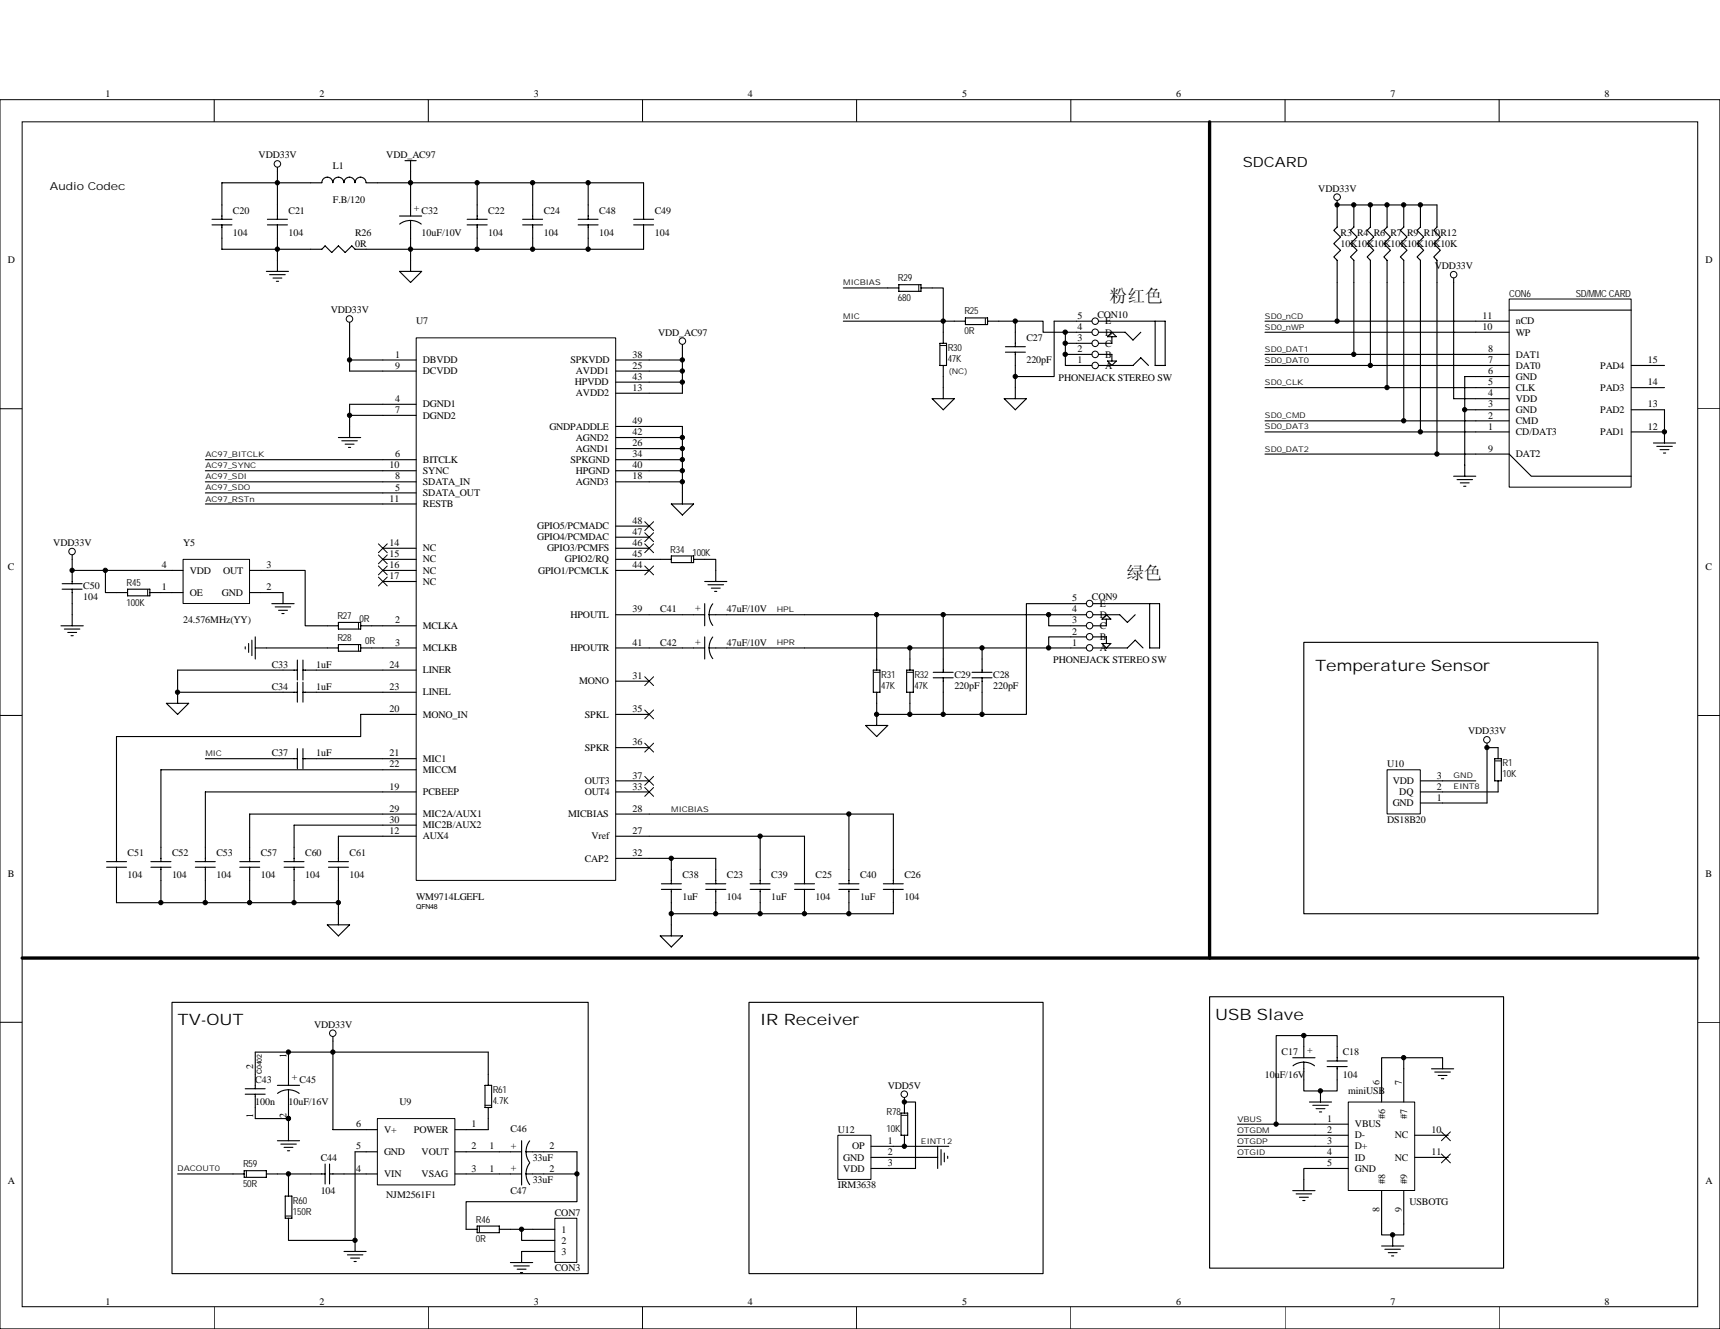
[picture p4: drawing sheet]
<svg xmlns="http://www.w3.org/2000/svg" width="279mm" height="216mm" viewBox="0 0 279 216" stroke-linecap="round" stroke-linejoin="round" font-family="sans-serif">
<g fill="none" stroke="#000" stroke-width=".16">
<path d="M0 16.2h279.4v199.7h-279.4zM3.6 19.8h272.2v192.5h-272.2zM34.8 16.2v3.6M69.6 16.2v3.6M104.4 16.2v3.6M139.1 16.2v3.6M173.9 16.2v3.6M208.7 16.2v3.6M243.5 16.2v3.6M0 66.4h3.6M275.8 66.4h3.6M0 116.2h3.6"/>
<path d="M275.8 116.2h3.6M0 166.1h3.6M275.8 166.1h3.6M34.8 212.3v3.6M69.6 212.3v3.6M104.4 212.3v3.6M139.1 212.3v3.6M173.9 212.3v3.6M208.7 212.3v3.6M243.5 212.3v3.6"/>
</g>
<g fill="none" stroke="#000" stroke-width=".18">
<path d="M36 38.7v1.8h14.5M45.1 27.9v5.4M45.1 38.7v3.6M50.5 29.7h-14.5v3.6M61.3 29.7h43.2v5.9M64.9 35.1h3.6M66.7 35.8l1.1 .2 .6 .4M66.7 35.8l-1.1 .2-.7 .4M66.7 27.9v7.2M66.7 35.8v6.5M77.5 29.7v3.6M77.5 38.7v1.8"/>
<path d="M86.5 29.7v3.6M86.5 38.7v1.8M95.5 29.7v3.6M95.5 38.7v1.8M102.9 35.6h3.3M102.9 36.5h3.3M104.5 36.5v4h-45M56.8 58.5h5.4M56.8 53.1v7.2h5.4M105.5 58.5h5.3v5.4h-5.3M137 52.2h18M153.2 52.2v1.8"/>
<path d="M163.3 56.3h3.3M163.3 57.2h3.3M164.9 54v2.3M164.9 57.2v2.2M33.4 78.3h28.8M33.4 76.5h28.8M33.4 74.7h28.8M56.8 67.5h5.4M62.2 65.7h-5.4v3.6M105.5 78.3h5.3M105.5 69.3h5.3v10.8M105.5 76.5h5.3"/>
<path d="M105.5 74.7h5.3M105.5 60.3h5.3M105.5 71.1h5.3M105.5 72.9h5.3M105.5 62.1h5.3M153.2 61.2v1.8M33.4 81.9h28.8M33.4 80.1h28.8M42.4 96.3h3.6M105.5 90.9h1.8M105.5 99.9h5.3M118.1 99.9h12.6"/>
<path d="M51.4 108.9h10.8M51.4 112.5h10.8M60.4 101.7h1.8M105.5 105.3h5.3M118.1 105.3h12.6M151.6 110.1h3.2M151.6 109.2h3.2M153.2 107.1v2.1M153.2 110.1v2.4M157.9 110.1h3.2M157.9 109.2h3.2M159.5 107.1v2.1"/>
<path d="M159.5 110.1v2.4M33.4 123.3h12.6M51.4 123.3h10.8M62.2 135.8h-7.2v1.8M62.2 125.1h-36.1v12.5M62.2 128.7h-28.8v8.9M62.2 132.2h-21.6v5.4M62.2 134h-14.4v3.6M105.5 139.4h10.8v1.8M105.5 132.2h39.6v9M105.5 135.8h25.2v5.4M109.1 139.4v1.8"/>
<path d="M123.5 135.8v5.4M137.9 132.2v9M18.9 143v3.6h36.1M26.1 143v3.6M33.4 143v3.6M40.6 143v3.6M47.8 143v3.6M55 143v5.4M109.1 146.6v3.6M116.3 146.6v1.8M123.5 146.6v1.8M130.7 146.6v1.8"/>
<path d="M137.9 146.6v1.8M145.1 146.6v1.8h-36"/>
</g>
<g fill="#000" stroke="#000" stroke-width=".16">
<circle cx="45.1" cy="29.7" r=".35"/>
<circle cx="66.7" cy="29.7" r=".35"/>
<circle cx="77.5" cy="29.7" r=".35"/>
<circle cx="86.5" cy="29.7" r=".35"/>
<circle cx="95.5" cy="29.7" r=".35"/>
<circle cx="45.1" cy="40.5" r=".35"/>
<circle cx="56.8" cy="58.5" r=".35"/>
<circle cx="66.7" cy="40.5" r=".35"/>
<circle cx="77.5" cy="40.5" r=".35"/>
<circle cx="86.5" cy="40.5" r=".35"/>
<circle cx="95.5" cy="40.5" r=".35"/>
<circle cx="110.8" cy="58.5" r=".35"/>
<circle cx="153.2" cy="52.2" r=".35"/>
<circle cx="56.8" cy="67.5" r=".35"/>
<circle cx="110.8" cy="76.5" r=".35"/>
<circle cx="110.8" cy="60.3" r=".35"/>
<circle cx="110.8" cy="72.9" r=".35"/>
<circle cx="110.8" cy="78.3" r=".35"/>
<circle cx="110.8" cy="62.1" r=".35"/>
<circle cx="110.8" cy="71.1" r=".35"/>
<circle cx="110.8" cy="74.7" r=".35"/>
<circle cx="109" cy="139.4" r=".35"/>
<circle cx="123.5" cy="135.8" r=".35"/>
<circle cx="137.9" cy="132.2" r=".35"/>
<circle cx="26.1" cy="146.6" r=".35"/>
<circle cx="33.3" cy="146.6" r=".36"/>
<circle cx="40.5" cy="146.6" r=".35"/>
<circle cx="47.8" cy="146.6" r=".35"/>
<circle cx="55" cy="146.6" r=".35"/>
<circle cx="109" cy="148.4" r=".35"/>
<circle cx="116.3" cy="148.4" r=".35"/>
<circle cx="123.5" cy="148.4" r=".35"/>
</g>
<path d="M29.8 90.9h10.7v7.1h-10.7z" fill="#fff"/>
<path d="M29.7 90.9h10.8v7.1h-10.8z" fill="none" stroke="#000" stroke-width=".16"/>
<g fill="none" stroke="#000" stroke-width=".18">
<path d="M34.4 35.6h3.3M34.4 36.5h3.3M36 33.3v2.3M36 36.5v2.2M84.9 35.6h3.2M84.9 36.5h3.2M86.5 33.3v2.3M86.5 36.5v2.2M10.1 95.7h3.2M10.1 94.8h3.2M11.7 92.7v2.1M11.7 95.7v2.4"/>
<path d="M27.9 96.3h1.8M27.9 92.7h1.8M40.6 96.3h1.8M40.6 92.7h1.8"/>
</g>
<path d="M67.6 54.9h32.4v88.1h-32.4z" fill="#fff"/>
<g fill="none" stroke="#000" stroke-width=".16">
<path d="M67.6 54.9h32.4v88.1h-32.4zM61.5 93.7l1.4 1.5M61.5 91.9l1.4 1.5M61.5 90.1l1.4 1.5M61.5 88.3l1.4 1.5M62.9 93.7l-1.4 1.5M62.9 91.9l-1.4 1.5M62.9 90.1l-1.4 1.5M62.9 88.3l-1.4 1.5M104.7 115.3l1.5 1.5M104.7 109.9l1.5 1.5M106.2 115.3l-1.5 1.5"/>
<path d="M106.2 109.9l-1.5 1.5M104.7 127.9l1.5 1.5M104.7 126.1l1.5 1.5M104.7 120.7l1.5 1.5M106.2 127.9l-1.5 1.5M106.2 126.1l-1.5 1.5M106.2 120.7l-1.5 1.5"/>
<circle cx="45.1" cy="26.6" r=".53"/>
<circle cx="56.8" cy="51.8" r=".53"/>
<circle cx="110.8" cy="55.4" r=".53"/>
<circle cx="11.7" cy="89.6" r=".53"/>
</g>
<g fill="none" stroke="#000" stroke-width=".18">
<path d="M43.4 35.6h3.3M43.4 36.5h3.3M45.1 27.2v.7M45.1 33.3v2.3M45.1 36.5v2.2M54.1 29.7a.89 .89 0 0 0-.9-.9 .89 .89 0 0 0-.9 .9h-1.8M54.1 29.7a.89 .89 0 0 1 .9-.9 .89 .89 0 0 1 .9 .9M55.9 29.7a.89 .89 0 0 1 .9-.9 .89 .89 0 0 1 .9 .9 .9 .9 0 0 1 .9-.9 .9 .9 0 0 1 .9 .9M59.5 29.7h1.8M65.8 26.1h1.8M66.7 26.1v1.8M75.9 35.6h3.2"/>
<path d="M75.9 36.5h3.2M77.5 33.3v2.3M77.5 36.5v2.2M93.9 35.6h3.3M93.9 36.5h3.3M95.5 33.3v2.3M95.5 36.5v2.2M43.3 44.1h3.6M43.8 44.6h2.5M44.3 45.2h1.5M44.9 45.7h.4M45.1 42.3v1.8"/>
<path d="M50.5 40.5h1.8l.5-.6 1.1 1.1 1.1-1.1 1.1 1.1 1-1.1 .6 .6h1.8M56.8 52.4v.7M62.2 58.5h5.4M64.9 44.1h3.6l-1.8 1.8zM66.7 42.3v1.8M100 58.5h5.5M110.8 56v.7M55 71.1h3.6M55.5 71.6h2.5M56.1 72.2h1.4M56.6 72.7h.4M56.8 69.3v1.8"/>
<path d="M62.2 60.3h5.4M62.2 65.7h5.4M62.2 67.5h5.4M62.2 74.7h5.4M62.2 76.5h5.4M62.2 78.3h5.4M100 60.3h5.5M100 74.7h5.5M100 76.5h5.5M100 78.3h5.5M100 62.1h5.5M100 63.9h5.5"/>
<path d="M100 71.1h5.5M100 72.9h5.5M100 69.3h5.5M151.4 64.8h3.6l-1.8 1.8zM153.2 63v1.8M163.1 64.8h3.6l-1.8 1.8zM164.9 63v1.8M11.7 90.1v.8M11.7 99.9v1.8M44.2 98.1h3.6M44.7 98.6h2.5M45.3 99.1h1.4"/>
<path d="M45.8 99.7h.3M46 96.3v1.8M62.2 80.1h5.4M62.2 81.9h5.4M62.2 89.1h5.4M62.2 90.9h5.4M62.2 92.7h5.4M62.2 94.5h5.4M100 89.1h5.5M100 90.9h5.5M100 92.7h5.5M100 85.5h5.5"/>
<path d="M100 87.3h5.5M100 99.9h5.5M109.1 81.9h3.6l-1.9 1.8zM110.8 99.9h3.7M110.8 80.1v1.8M114.5 94.5h3.6M114.5 98.1v3.6M115 95h2.5M115.2 99.8l.2 1.1 .4 .7M115.2 99.9h2.9M115.5 95.5h1.5M115.8 98.1l-.4 .6-.2 1.1"/>
<path d="M116.1 96.1h.3M116.3 92.7v1.8M9.9 101.7h3.6M10.5 102.2h2.5M11 102.7h1.4M11.5 103.3h.4M39.8 105.1v.3M40.4 104.5v1.5M40.9 104v2.5M41.5 105.3h1.8M41.5 103.5v3.6M46 108.9h2.3"/>
<path d="M46 112.5h2.3M48.3 107.2v3.3M48.3 110.8v3.3M49.2 108.9h2.2M49.2 112.5h2.2M49.2 107.2v3.3M49.2 110.8v3.3M62.2 101.7h5.4M62.2 105.3h5.4M62.2 108.9h5.4M62.2 112.5h5.4M62.2 116.1h5.4"/>
<path d="M100 105.3h5.5M100 116.1h5.5M100 110.7h5.5M110.8 105.3h3.7M114.5 103.5v3.6M115.2 105.3h2.9M115.8 103.5a2.9 2.9 0 0 0 0 3.5M17.3 140h3.3M18.9 137.6v2.4M24.5 140h3.3M26.1 137.6v2.4M31.7 140h3.3"/>
<path d="M33.4 137.6v2.4M38.9 140h3.3M40.6 137.6v2.4M46 123.3h2.3M46.1 140h3.3M47.8 137.6v2.4M48.3 121.6v3.3M49.2 123.3h2.2M49.2 121.6v3.3M53.4 140h3.2M55 137.6v2.4M62.2 123.3h5.4"/>
<path d="M62.2 125.1h5.4M62.2 128.7h5.4M62.2 132.2h5.4M62.2 134h5.4M62.2 135.8h5.4M100 128.7h5.5M100 132.2h5.5M100 135.8h5.5M100 121.5h5.5M100 126.9h5.5M100 139.4h5.5M17.3 140.9h3.3"/>
<path d="M18.9 140.9v2.1M24.5 140.9h3.3M26.1 140.9v2.1M31.7 140.9h3.3M33.4 140.9v2.1M38.9 140.9h3.3M40.6 140.9v2.1M46.1 140.9h3.3M47.8 140.9v2.1M53.2 150.2h3.6l-1.8 1.8zM53.4 140.9h3.2M55 140.9v2.1"/>
<path d="M55 148.4v1.8M107.3 152h3.5l-1.7 1.8zM107.4 143.6h3.3M107.4 144.5h3.3M109.1 141.2v2.4M109.1 144.5v2.1M109.1 150.2v1.8M114.6 143.6h3.3M114.6 144.5h3.3M116.3 141.2v2.4M116.3 144.5v2.1M121.9 143.6h3.2"/>
<path d="M121.9 144.5h3.2M123.5 141.2v2.4M123.5 144.5v2.1M129.1 143.6h3.2M129.1 144.5h3.2M130.7 141.2v2.4M130.7 144.5v2.1M136.3 143.6h3.2M136.3 144.5h3.2M137.9 141.2v2.4M137.9 144.5v2.1M143.5 143.6h3.2"/>
<path d="M143.5 144.5h3.2M145.1 141.2v2.4M145.1 144.5v2.1M39.8 176.9h3.3M39.8 177.8h3.3M41.5 177.8v3.9h5.4M45.1 176.3h3.6M45.1 177.6a2.9 2.9 0 0 1 3.5 0M46.9 170.9v5.4M46.9 177v6.5M54.1 169.1v14.4h5.4M79.3 174.5v-3.6h-37.8v6"/>
<path d="M45.1 190.7h7.7M46.9 190.7v1.8M52.8 189.1v3.2M53.5 190.7h6M53.5 189.1v3.2M57.7 187.1h1.8M75.7 190.7h5.4M75.7 187.1h9M79.3 181.7v1.8h-3.6M84.7 185.3v3.6M85.4 187.1h8.3v3.6h-5.4M86 185.3a2.9 2.9 0 0 0 0 3.5"/>
</g>
<g fill="#000" stroke="#000" stroke-width=".16">
<circle cx="46.9" cy="170.9" r=".35"/>
<circle cx="54.1" cy="170.9" r=".35"/>
<circle cx="46.9" cy="181.7" r=".35"/>
<circle cx="46.9" cy="190.7" r=".35"/>
<circle cx="93.7" cy="190.7" r=".35"/>
</g>
<path d="M61.3 181.7h12.6v10.8h-12.6z" fill="#fff"/>
<g fill="none" stroke="#000" stroke-width=".16">
<path d="M61.3 181.7h12.6v10.8h-12.6z"/>
<circle cx="54.1" cy="167.8" r=".53"/>
</g>
<g fill="none" stroke="#000" stroke-width=".18">
<path d="M54.1 168.4v.7M45.1 185.3h3.6M45.6 185.9h2.5M46.1 186.4h1.5M46.7 186.9h.4M46.9 183.5v1.8M59.5 183.5h1.8M59.5 187.1h1.8M59.5 190.7h1.8M73.9 183.5h1.8M73.9 187.1h1.8M73.9 190.7h1.8"/>
<path d="M81.1 190.7h3.6M84.7 188.9v3.6M85.4 190.7l.3 1.1 .3 .6M85.4 190.7h2.9M86 188.9l-.3 .7-.3 1.1M55.9 203.3h3.6M56.4 203.9h2.5M57 204.4h1.4M57.5 204.9h.4M57.7 201.5v1.8"/>
</g>
<path d="M3.6 155.6h272.2" fill="none" stroke="#000" stroke-width=".54"/>
<path d="M90.1 197.9h3.6v7.2h-3.6z" fill="#fff"/>
<g fill="none" stroke="#000" stroke-width=".16">
<path d="M104.7 91.9l1.5 1.5M104.7 88.3l1.5 1.5M104.7 86.6l1.5 1.4M104.7 84.8l1.5 1.4M106.2 91.9l-1.5 1.5M106.2 88.3l-1.5 1.5M106.2 86.6l-1.5 1.4M106.2 84.8l-1.5 1.4M90.1 197.9h3.6v7.2h-3.6z"/>
<circle cx="177" cy="98" r=".53"/>
<circle cx="177" cy="99.8" r=".53"/>
<circle cx="177" cy="103.4" r=".53"/>
<circle cx="177" cy="101.6" r=".53"/>
<circle cx="177" cy="105.2" r=".53"/>
</g>
<g fill="none" stroke="#000" stroke-width=".18">
<path d="M110.8 56.7v1.8M11.7 90.9v1.8h5.4M11.7 98.1v1.8M20.7 95.7h3.6v1.1h-3.6zM24.3 96.3h3.6M27.9 92.7h-10.8v3.6h3.6M42.4 92.7h7.2v9h5.4M107.3 90.9h1.8M109.1 90.3h3.6v1.1h-3.6zM112.7 90.9h3.6v1.8M130.7 99.9h39.6M142.4 99.9v9"/>
<path d="M153.2 99.9v7.2M176.5 99.9h-6.2v1.8h6.2M176.5 98.1h-9.8v18h-7.2M177.5 98.1h10.9v7.2h-1.6v-7.2M177.5 99.9h4.4l1.2 1.2 1.3-1.2M179.7 99.9l.7 .7h-1.4zM27 114.3h3.6l-1.7 1.8zM28.9 108.9h17.1M43.3 105.3h11.7M46 112.5h-17.1v1.8M55 101.1h3.6v1.1h-3.6zM55 104.7h3.6v1.1h-3.6z"/>
<path d="M58.6 101.7h1.8M58.6 105.3h3.6M62.2 116.1h-3.6v3.6h-39.7v17.9M130.7 105.3h39.6M140.6 117.9h3.6l-1.8 1.8zM141.9 108.9h1v3.6h-1zM142.4 112.5v3.6h17.1M142.4 116.1v1.8M147.3 108.9h1.1v3.6h-1.1zM147.8 105.3v3.6M147.8 112.5v3.6M153.2 112.5v3.6"/>
<path d="M159.5 105.3v1.8M159.5 112.5v3.6M176.5 103.5h-6.2v1.8h6.2M177.5 105.3h5.6l1.3-1.3 1.3 1.3M177.5 103.5h2.2v1M179 104.5h1.4l-.7 .8zM179.7 100.6v1.1h-2.2M86.5 199.7h3.6M82.9 205.1h3.6M83.5 205.7h2.5M84 206.2h1.4M84.5 206.7h.4"/>
<path d="M86.5 201.5h3.6M90.1 203.3h-5.4v1.8"/>
</g>
<path d="M24 96.8v-1.1M112.3 91.4v-1.1M58.2 102.2v-1.1M58.2 105.8v-1.1M142.9 109.2h-1M148.4 109.2h-1.1" fill="none" stroke="#000" stroke-width=".16" stroke-dasharray="1 1 1 1 1 1 1 1"/>
<g fill="#000" stroke="#000" stroke-width=".16">
<circle cx="11.7" cy="92.7" r=".35"/>
<circle cx="17.1" cy="92.7" r=".35"/>
<circle cx="142.4" cy="99.9" r=".35"/>
<circle cx="153.2" cy="99.9" r=".35"/>
<circle cx="170.3" cy="99.9" r=".35"/>
<circle cx="142.4" cy="116" r=".35"/>
<circle cx="147.8" cy="116" r=".35"/>
<circle cx="147.8" cy="105.2" r=".35"/>
<circle cx="153.2" cy="116" r=".35"/>
<circle cx="159.5" cy="116" r=".35"/>
<circle cx="159.5" cy="105.2" r=".35"/>
<circle cx="170.3" cy="105.2" r=".35"/>
<circle cx="130.7" cy="148.4" r=".35"/>
<circle cx="137.9" cy="148.4" r=".35"/>
</g>
<path d="M245.2 48.6h19.8v30.5h-19.8z" fill="#fff"/>
<g fill="none" stroke="#000" stroke-width=".16">
<path d="M245.2 48.6h19.8v30.5h-19.8z"/>
<circle cx="217.2" cy="32" r=".54"/>
<circle cx="177.9" cy="55.8" r=".53"/>
<circle cx="177.9" cy="59.4" r=".53"/>
<circle cx="177.9" cy="54" r=".53"/>
<circle cx="177.9" cy="57.6" r=".53"/>
<circle cx="177.9" cy="52.2" r=".53"/>
<circle cx="236.1" cy="44.6" r=".53"/>
</g>
<g fill="none" stroke="#000" stroke-width=".18">
<path d="M217.2 32.6v4.3l-.5 .5 1.1 1.1-1.1 1.1 1.1 1.1-1.1 1 .5 .6v9.9M217.2 33.3h16.2v3.6l-.5 .5 1.1 1.1-1.1 1.1 1.1 1.1-1.1 1 .5 .6v31.5M219.9 33.3v3.6l-.5 .5 1.1 1.1-1.1 1.1 1.1 1.1-1.1 1 .5 .6v15.3M222.6 33.3v3.6l-.5 .5 1.1 1.1-1.1 1.1 1.1 1.1-1.1 1 .5 .6v17.1M225.3 33.3v3.6l-.5 .5 1.1 1.1-1.1 1.1 1.1 1.1-1.1 1 .5 .6v20.7M228 33.3v3.6l-.5 .5 1.1 1.1-1.1 1.1 1.1 1.1-1.1 1 .5 .6v26.1M230.7 33.3v3.6l-.5 .5 1.1 1.1-1.1 1.1 1.1 1.1-1.1 1 .5 .6v27.9M137 46.8h9M146 46.2h3.6v1.1h-3.6zM149.6 46.8h3.6v5.4M152.7 55.8h1.1v3.6h-1.1zM153.2 54v1.8"/>
<path d="M153.2 59.4v1.8M155 52.2h1.8M156.8 51.6h3.6v1.1h-3.6zM160.4 52.2h9v1.8h3.7v5.4h4.3M164.9 52.2v1.8M164.9 59.4v3.6M173.1 54h4.3M173.1 57.6h4.3M173.1 55.8h4.3M177.4 52.2h-6.2v9h-6.3M178.5 52.2h10.8v7.2h-1.7v-7.2M178.5 54h4.3l1.2 1.2 1.3-1.2"/>
<path d="M178.5 57.6h2.1v1.1M178.5 59.4h5.5l1.3-1.3 1.3 1.3M179.9 54.7l.7-.7 .7 .7zM179.9 58.7h1.4l-.7 .7zM180.6 54.7v1.1h-2.1M205.5 52.2h39.7M205.5 54h39.7M205.5 57.6h39.7M205.5 59.4h39.7M236.1 45.2v19.6h9.1M245.2 50.4h19.8M265 59.4h5.4"/>
<path d="M205.5 73.8h39.7l3.6 3.6h16.2M205.5 63h39.7M205.5 68.4h39.7M205.5 70.2h39.7M236.1 77.4h3.6M236.7 77.9h2.5M237.2 78.4h1.5M237.8 79h.3M237.9 66.6h7.3M245.2 61.2h-7.3v16.2M265 63h5.4M265 66.6h5.4v5.4"/>
<path d="M265 70.2h5.4M268.6 72h3.6M269.1 72.5h2.6M269.7 73h1.4M270.2 73.6h.4M78.8 176.3h1.1v3.6h-1.1zM79.3 174.5v1.8M79.3 179.9v1.8M28.9 190.7h10.8M39.7 190.2h3.6v1.1h-3.6zM43.3 190.7h1.8M46.3 194.3h1.1v3.6h-1.1z"/>
<path d="M46.9 192.5v1.8M57.7 187.1v14.4h-10.8v-3.6M75.7 199.7h1.8M77.5 199.2h3.6v1.1h-3.6zM81.1 199.7h5.4M84.7 199.7v1.8h1.8"/>
</g>
<path d="M149.2 47.3v-1.1M153.8 56.1h-1.1M160.1 52.7v-1.1M78.8 179.6h1.1M40 190.2v1.1M46.3 197.5h1.1M77.9 199.2v1.1" fill="none" stroke="#000" stroke-width=".16" stroke-dasharray="1 1 1 1 1 1 1 1"/>
<g fill="#000" stroke="#000" stroke-width=".16">
<circle cx="217.2" cy="33.3" r=".35"/>
<circle cx="219.9" cy="33.3" r=".35"/>
<circle cx="222.6" cy="33.3" r=".35"/>
<circle cx="225.3" cy="33.3" r=".35"/>
<circle cx="228" cy="33.3" r=".35"/>
<circle cx="230.7" cy="33.3" r=".35"/>
<circle cx="164.9" cy="52.2" r=".35"/>
<circle cx="173" cy="54" r=".36"/>
<circle cx="173" cy="57.6" r=".36"/>
<circle cx="173" cy="55.8" r=".36"/>
<circle cx="217.2" cy="52.2" r=".35"/>
<circle cx="219.9" cy="57.6" r=".35"/>
<circle cx="222.6" cy="59.4" r=".35"/>
<circle cx="164.9" cy="61.2" r=".35"/>
<circle cx="225.3" cy="63" r=".35"/>
<circle cx="228" cy="68.4" r=".35"/>
<circle cx="230.7" cy="70.2" r=".35"/>
<circle cx="233.4" cy="73.8" r=".35"/>
<circle cx="237.9" cy="66.6" r=".35"/>
<circle cx="270.4" cy="70.2" r=".35"/>
</g>
<path d="M196.5 19.8v135.8" fill="none" stroke="#000" stroke-width=".54"/>
<path d="M219 179h10.8v14.4h-10.8z" fill="#fff"/>
<path d="M219 179h10.8v14.4h-10.8zM234.1 183.9l1.5 1.4M234.1 187.5l1.5 1.4M235.6 183.9l-1.5 1.4M235.6 187.5l-1.5 1.4" fill="none" stroke="#000" stroke-width=".16"/>
<g fill="none" stroke="#000" stroke-width=".18">
<path d="M196.5 161.9h47.7v44.1h-47.7zM210 171.8h3.6M211.8 172.6l1.1 .2 .6 .3M211.8 172.6l-1.1 .2-.7 .3M211.8 172.6v4.6h5.4v-3.9M211.8 168.2v3.6M212.7 179h3.6M213.3 179.6h2.5M214.5 177.2v1.8M215.6 172.4h3.2M215.6 173.3h3.2M217.2 172.4v-4.2h-9.9v14.4"/>
<path d="M228 171.8v7.2M232.5 173.6h3.6M233.1 174.2h2.5M233.6 174.7h1.5M234.1 175.2h.4M234.3 173.6v-1.8h-9.9v7.2M201 182.6h18M201 184.4h18M201 186.2h18M201 188h18M210 193.4h3.6M210.5 194h2.6"/>
<path d="M211.1 194.5h1.4M211.6 195h.4M213.8 180.1h1.4M214.3 180.6h.4M219 189.8h-7.2v3.6M224.4 193.4v7.2h3.6v-7.2M229.8 184.4h5.4M229.8 188h5.4M224.4 202.4h3.6M225 202.9h2.5M225.5 203.5h1.4M226 204h.4"/>
<path d="M226.2 200.6v1.8"/>
</g>
<path d="M225.3 125.1h5.4v7.1h-5.4z" fill="#fff"/>
<g fill="none" stroke="#000" stroke-width=".16">
<path d="M225.3 125.1h5.4v7.1h-5.4z"/>
<circle cx="241.5" cy="120.2" r=".53"/>
</g>
<path d="M211.8 104.4h47.8v44h-47.8zM230.7 126.9h9M241.6 120.7v.8M242.8 123.3h1.1v3.6h-1.1zM243.4 123.3v-1.8h-1.8v9h-10.9M243.4 126.9v1.8h-12.7M121.7 162.8h47.7v44.1h-47.7zM93.7 190.7v4.5h-18v4.5" fill="none" stroke="#000" stroke-width=".18"/>
<path d="M243.9 123.6h-1.1" fill="none" stroke="#000" stroke-width=".16" stroke-dasharray="1 1 1 1 1 1 1 1"/>
<circle cx="241.5" cy="121.4" r=".35" fill="#000" stroke="#000" stroke-width=".16"/>
<path d="M136.1 184.4h5.4v7.2h-5.4z" fill="#fff"/>
<g fill="none" stroke="#000" stroke-width=".16">
<path d="M136.1 184.4h5.4v7.2h-5.4z"/>
<circle cx="146.9" cy="177.8" r=".53"/>
</g>
<path d="M28.9 108.9v3.6M27.9 162.8h67.6v44.1h-67.6zM146.9 179h1.8v10.8h-7.2M146.9 178.3v2.5M141.5 186.2h12.6M141.5 188h10.8M146.4 180.8h1v3.6h-1zM146.9 184.4v1.8M152.3 186.2v3.6M152.9 186.8v2.5M153.4 187.3v1.4M153.9 187.8v.4" fill="none" stroke="#000" stroke-width=".18"/>
<path d="M147.4 181.2h-1" fill="none" stroke="#000" stroke-width=".16" stroke-dasharray="1 1 1 1 1 1 1 1"/>
<g fill="#000" stroke="#000" stroke-width=".16">
<circle cx="28.8" cy="112.4" r=".35"/>
<circle cx="146.9" cy="179" r=".35"/>
<circle cx="211.8" cy="168.2" r=".36"/>
<circle cx="214.5" cy="177.2" r=".35"/>
<circle cx="228" cy="171.8" r=".35"/>
<circle cx="84.7" cy="199.7" r=".35"/>
<circle cx="146.9" cy="186.2" r=".35"/>
<circle cx="207.3" cy="182.6" r=".35"/>
<circle cx="57.7" cy="201.5" r=".35"/>
<circle cx="226.2" cy="200.6" r=".35"/>
</g>
<g font-size="2.9">
<text x="180.3" y="49.1">粉红色</text>
<text x="183" y="94.1">绿色</text>
</g>
<g font-size="2.6">
<text x="213.6" y="109">Temperature Sensor</text>
<text x="28.8" y="166.5">TV-OUT</text>
<text x="123.5" y="166.5">IR Receiver</text>
<text x="197.4" y="165.7">USB Slave</text>
</g>
<text font-size="2.3" x="201.9" y="27.2">SDCARD</text>
<text font-size="1.8" x="8.1" y="30.9">Audio Codec</text>
<g font-size="1.6">
<text x="17.1" y="15.8">1</text>
<text x="51.9" y="15.8">2</text>
<text x="86.7" y="15.8">3</text>
<text x="121.5" y="15.8">4</text>
<text x="156.3" y="15.8">5</text>
<text x="191.1" y="15.8">6</text>
<text x="225.9" y="15.8">7</text>
<text x="260.6" y="15.8">8</text>
<text x="42" y="25.7">VDD33V</text>
<text x="54.1" y="27.5">L1</text>
<text x="62.7" y="25.7">VDD_AC97</text>
<text x="37.8" y="34.7">C20</text>
<text x="46.9" y="34.7">C21</text>
<text x="54.1" y="32.9">F.B/120</text>
<text x="67.2" y="34.4">+ C32</text>
<text x="79.3" y="34.7">C22</text>
<text x="88.3" y="34.7">C24</text>
<text x="97.3" y="34.7">C48</text>
<text x="106.4" y="34.7">C49</text>
<text x="214.1" y="31.1">VDD33V</text>
<text x="37.8" y="38.3">104</text>
<text x="46.9" y="38.3">104</text>
<text x="57.7" y="38.3">R26</text>
<text x="57.7" y="40.1">0R</text>
<text x="68.5" y="38.3">10uF/10V</text>
<text x="79.3" y="38.3">104</text>
<text x="88.3" y="38.3">104</text>
<text x="97.3" y="38.3">104</text>
<text x="106.4" y="38.3">104</text>
<text x="217.8" y="38.3">R3 R4 R6 R7 R9 R10R12</text>
<text x="217.8" y="40.1">10K10K10K10K10K10K10K</text>
<text x="1.3" y="42.8">D</text>
<text x="145.8" y="45.7">R29</text>
<text x="233.1" y="43.7">VDD33V</text>
<text x="277.1" y="42.8">D</text>
<text x="53.7" y="50.9">VDD33V</text>
<text x="67.6" y="52.7">U7</text>
<text x="145.8" y="48.9">680</text>
<text x="156.7" y="51.1">R25</text>
<text x="175" y="53.6">4</text>
<text x="175" y="51.8">5</text>
<text x="178.3" y="51.6">CON10</text>
<text x="179.5" y="52.7">E</text>
<text x="240.8" y="51.8">11</text>
<text x="240.8" y="53.6">10</text>
<text x="245.2" y="48.2">CON6</text>
<text x="246.2" y="52.7">nCD</text>
<text x="256" y="48.2">SD/MMC CARD</text>
<text x="64.2" y="58.1">1</text>
<text x="64.2" y="59.9">9</text>
<text x="68.7" y="59">DBVDD</text>
<text x="92.6" y="59">SPKVDD</text>
<text x="102.7" y="59.9">25</text>
<text x="102.7" y="58.1">38</text>
<text x="106.9" y="54.5">VDD_AC97</text>
<text x="153.9" y="57">R30</text>
<text x="153.9" y="58.8">47K</text>
<text x="156.7" y="54.3">0R</text>
<text x="166.7" y="55.4">C27</text>
<text x="166.7" y="59">220pF</text>
<text x="175" y="59">1</text>
<text x="175" y="57.2">2</text>
<text x="175" y="55.4">3</text>
<text x="179.5" y="59.9">A</text>
<text x="179.5" y="58.1">B</text>
<text x="179.5" y="56.3">C</text>
<text x="179.5" y="54.5">D</text>
<text x="241.7" y="57.2">8</text>
<text x="241.7" y="59">7</text>
<text x="246.2" y="54.5">WP</text>
<text x="246.2" y="58.1">DAT1</text>
<text x="246.2" y="59.9">DAT0</text>
<text x="259.9" y="59.9">PAD4</text>
<text x="267.7" y="59">15</text>
<text x="64.2" y="65.3">4</text>
<text x="68.7" y="60.8">DCVDD</text>
<text x="93.4" y="62.6">HPVDD</text>
<text x="93.6" y="60.8">AVDD1</text>
<text x="93.6" y="64.4">AVDD2</text>
<text x="102.7" y="63.5">13</text>
<text x="102.7" y="61.7">43</text>
<text x="172" y="61.9">PHONEJACK STEREO SW</text>
<text x="241.7" y="60.8">6</text>
<text x="241.7" y="62.6">5</text>
<text x="241.7" y="64.4">4</text>
<text x="246.2" y="61.7">GND</text>
<text x="246.2" y="63.5">CLK</text>
<text x="246.2" y="65.3">VDD</text>
<text x="259.9" y="63.5">PAD3</text>
<text x="267.7" y="62.6">14</text>
<text x="64.2" y="67.1">7</text>
<text x="68.7" y="66.2">DGND1</text>
<text x="68.7" y="68">DGND2</text>
<text x="89.2" y="69.8">GNDPADDLE</text>
<text x="93.6" y="71.6">AGND2</text>
<text x="102.7" y="70.7">42</text>
<text x="102.7" y="68.9">49</text>
<text x="241.7" y="66.2">3</text>
<text x="241.7" y="68">2</text>
<text x="241.7" y="69.8">1</text>
<text x="246.2" y="67.1">GND</text>
<text x="246.2" y="68.9">CMD</text>
<text x="246.2" y="70.7">CD/DAT3</text>
<text x="259.9" y="70.7">PAD1</text>
<text x="259.9" y="67.1">PAD2</text>
<text x="267.7" y="69.8">12</text>
<text x="267.7" y="66.2">13</text>
<text x="63.3" y="76.1">10</text>
<text x="64.2" y="74.3">6</text>
<text x="64.2" y="77.9">8</text>
<text x="68.7" y="75.2">BITCLK</text>
<text x="68.7" y="77">SYNC</text>
<text x="92.6" y="75.2">SPKGND</text>
<text x="93.6" y="73.4">AGND1</text>
<text x="93.6" y="77">HPGND</text>
<text x="102.7" y="72.5">26</text>
<text x="102.7" y="76.1">40</text>
<text x="102.7" y="77.9">18</text>
<text x="102.7" y="74.3">34</text>
<text x="241.7" y="73.4">9</text>
<text x="246.2" y="74.3">DAT2</text>
<text x="63.3" y="81.5">11</text>
<text x="64.2" y="79.7">5</text>
<text x="68.7" y="78.8">SDATA_IN</text>
<text x="68.7" y="80.6">SDATA_OUT</text>
<text x="68.7" y="82.4">RESTB</text>
<text x="93.6" y="78.8">AGND3</text>
<text x="8.7" y="88.7">VDD33V</text>
<text x="29.7" y="88.7">Y5</text>
<text x="63.3" y="88.7">14</text>
<text x="68.7" y="89.6">NC</text>
<text x="87.2" y="86">GPIO5/PCMADC</text>
<text x="87.2" y="87.8">GPIO4/PCMDAC</text>
<text x="88.9" y="89.6">GPIO3/PCMFS</text>
<text x="102.7" y="88.7">46</text>
<text x="102.7" y="85.1">48</text>
<text x="102.7" y="86.9">47</text>
<text x="108.9" y="89.8">R34</text>
<text x="1.3" y="92.6">C</text>
<text x="13.5" y="95.7">C50</text>
<text x="20.6" y="95.2">R45</text>
<text x="26.3" y="95.9">1</text>
<text x="26.3" y="92.3">4</text>
<text x="30.8" y="93.2">VDD</text>
<text x="36.2" y="93.2">OUT</text>
<text x="43.3" y="92.3">3</text>
<text x="43.3" y="95.9">2</text>
<text x="63.3" y="90.5">15</text>
<text x="63.3" y="92.3">16</text>
<text x="63.3" y="94.1">17</text>
<text x="68.7" y="91.4">NC</text>
<text x="68.7" y="93.2">NC</text>
<text x="68.7" y="95">NC</text>
<text x="87.4" y="93.2">GPIO1/PCMCLK</text>
<text x="91.8" y="91.4">GPIO2/RQ</text>
<text x="102.7" y="92.3">44</text>
<text x="102.7" y="90.5">45</text>
<text x="112.5" y="90.3">100K</text>
<text x="277.1" y="92.6">C</text>
<text x="13.5" y="97.5">104</text>
<text x="20.6" y="98.4">100K</text>
<text x="29.7" y="101.3">24.576MHz(YY)</text>
<text x="30.8" y="96.8">OE</text>
<text x="36" y="96.8">GND</text>
<text x="54.8" y="100.6">R27</text>
<text x="58.4" y="101.1">0R</text>
<text x="64.2" y="101.3">2</text>
<text x="92.6" y="100.4">HPOUTL</text>
<text x="102.7" y="99.5">39</text>
<text x="107.3" y="99.5">C41</text>
<text x="113.8" y="99.3" transform="rotate(-90 113.8 99.3)">+</text>
<text x="118.1" y="99.5">47uF/10V</text>
<text x="174.1" y="101.3">3</text>
<text x="174.1" y="99.5">4</text>
<text x="174.1" y="97.7">5</text>
<text x="177.4" y="97.5">CON9</text>
<text x="178.6" y="100.4">D</text>
<text x="178.6" y="98.6">E</text>
<text x="54.8" y="104.2">R28</text>
<text x="59.3" y="104.7">0R</text>
<text x="64.2" y="104.9">3</text>
<text x="68.7" y="102.2">MCLKA</text>
<text x="68.7" y="105.8">MCLKB</text>
<text x="92.6" y="105.8">HPOUTR</text>
<text x="102.7" y="104.9">41</text>
<text x="107.3" y="104.9">C42</text>
<text x="113.8" y="104.7" transform="rotate(-90 113.8 104.7)">+</text>
<text x="118.1" y="104.9">47uF/10V</text>
<text x="171.1" y="107.8">PHONEJACK STEREO SW</text>
<text x="174.1" y="104.9">1</text>
<text x="174.1" y="103.1">2</text>
<text x="178.6" y="105.8">A</text>
<text x="178.6" y="104">B</text>
<text x="178.6" y="102.2">C</text>
<text x="44.2" y="108.5">C33</text>
<text x="44.2" y="112.1">C34</text>
<text x="51.4" y="108.5">1uF</text>
<text x="51.4" y="112.1">1uF</text>
<text x="63.3" y="108.5">24</text>
<text x="63.3" y="112.1">23</text>
<text x="68.7" y="109.4">LINER</text>
<text x="68.7" y="113">LINEL</text>
<text x="94.1" y="111.2">MONO</text>
<text x="102.7" y="110.3">31</text>
<text x="143.1" y="110.1">R31</text>
<text x="143.1" y="111.9">47K</text>
<text x="148.5" y="110.1">R32</text>
<text x="148.5" y="111.9">47K</text>
<text x="155" y="110.1">C29</text>
<text x="155" y="111.9">220pF</text>
<text x="161.3" y="110.1">C28</text>
<text x="161.3" y="111.9">220pF</text>
<text x="63.3" y="115.7">20</text>
<text x="68.7" y="116.6">MONO_IN</text>
<text x="95" y="116.6">SPKL</text>
<text x="102.7" y="115.7">35</text>
<text x="238.5" y="119.3">VDD33V</text>
<text x="44.2" y="122.9">C37</text>
<text x="51.4" y="122.9">1uF</text>
<text x="63.3" y="122.9">21</text>
<text x="63.3" y="124.7">22</text>
<text x="68.7" y="123.8">MIC1</text>
<text x="68.7" y="125.6">MICCM</text>
<text x="95" y="122">SPKR</text>
<text x="102.7" y="121.1">36</text>
<text x="225.3" y="124.7">U10</text>
<text x="244.1" y="124.5">R1</text>
<text x="63.3" y="128.3">19</text>
<text x="63.3" y="131.9">29</text>
<text x="68.7" y="129.2">PCBEEP</text>
<text x="95" y="127.4">OUT3</text>
<text x="95" y="129.2">OUT4</text>
<text x="102.7" y="126.5">37</text>
<text x="102.7" y="128.3">33</text>
<text x="102.7" y="131.9">28</text>
<text x="226.2" y="131">GND</text>
<text x="226.2" y="127.4">VDD</text>
<text x="227.3" y="129.2">DQ</text>
<text x="233.4" y="130.1">1</text>
<text x="233.4" y="126.5">3</text>
<text x="233.4" y="128.3">2</text>
<text x="244.1" y="126.3">10K</text>
<text x="63.3" y="133.7">30</text>
<text x="63.3" y="135.5">12</text>
<text x="68.7" y="132.8">MIC2A/AUX1</text>
<text x="68.7" y="134.6">MIC2B/AUX2</text>
<text x="68.7" y="136.4">AUX4</text>
<text x="92.3" y="132.8">MICBIAS</text>
<text x="96.1" y="136.4">Vref</text>
<text x="102.7" y="135.5">27</text>
<text x="225.3" y="133.7">DS18B20</text>
<text x="1.3" y="142.5">B</text>
<text x="20.7" y="139.1">C51</text>
<text x="20.7" y="142.7">104</text>
<text x="27.9" y="139.1">C52</text>
<text x="27.9" y="142.7">104</text>
<text x="35.2" y="139.1">C53</text>
<text x="35.2" y="142.7">104</text>
<text x="42.4" y="139.1">C57</text>
<text x="42.4" y="142.7">104</text>
<text x="49.6" y="139.1">C60</text>
<text x="49.6" y="142.7">104</text>
<text x="56.8" y="139.1">C61</text>
<text x="56.8" y="142.7">104</text>
<text x="95" y="140">CAP2</text>
<text x="102.7" y="139.1">32</text>
<text x="110.8" y="142.7">C38</text>
<text x="118.1" y="142.7">C23</text>
<text x="125.3" y="142.7">C39</text>
<text x="132.5" y="142.7">C25</text>
<text x="139.7" y="142.7">C40</text>
<text x="146.9" y="142.7">C26</text>
<text x="277.1" y="142.5">B</text>
<text x="67.6" y="146.3">WM9714LGEFL</text>
<text x="110.8" y="146.3">1uF</text>
<text x="118.1" y="146.3">104</text>
<text x="125.3" y="146.3">1uF</text>
<text x="132.5" y="146.3">104</text>
<text x="139.7" y="146.3">1uF</text>
<text x="146.9" y="146.3">104</text>
<text x="51" y="166.9">VDD33V</text>
<text x="41.1" y="173.6" transform="rotate(-90 41.1 173.6)">2</text>
<text x="46.5" y="171.8" transform="rotate(-90 46.5 171.8)">1</text>
<text x="208.2" y="171.4">C17</text>
<text x="212.3" y="171.1">+</text>
<text x="218.1" y="171.4">C18</text>
<text x="41.5" y="175.9">C43</text>
<text x="41.5" y="179.5">100n</text>
<text x="46.9" y="179.5">10uF/16V</text>
<text x="47.4" y="175.4">+</text>
<text x="48.7" y="175.9">C45</text>
<text x="64.9" y="179.5">U9</text>
<text x="80" y="177.6">R61</text>
<text x="80" y="179.4">4.7K</text>
<text x="144.2" y="176.8">VDD5V</text>
<text x="205.5" y="175">10uF/16V</text>
<text x="218.1" y="175">104</text>
<text x="219" y="177.7">miniUSB</text>
<text x="224.1" y="176.3" transform="rotate(-90 224.1 176.3)">6</text>
<text x="227.7" y="176.3" transform="rotate(-90 227.7 176.3)">7</text>
<text x="41.1" y="181.5" transform="rotate(-90 41.1 181.5)">1</text>
<text x="46.5" y="181.5" transform="rotate(-90 46.5 181.5)">2</text>
<text x="57.9" y="183.1">6</text>
<text x="62.4" y="184">V+</text>
<text x="67.2" y="184">POWER</text>
<text x="76.6" y="183.1">1</text>
<text x="82.9" y="183.9">C46</text>
<text x="136.1" y="184">U12</text>
<text x="144" y="181.2">R78</text>
<text x="144" y="183.9">10K</text>
<text x="144.2" y="185.8">1</text>
<text x="215.6" y="182.2">1</text>
<text x="215.6" y="184">2</text>
<text x="215.6" y="185.8">3</text>
<text x="220.1" y="183.1">VBUS</text>
<text x="220.1" y="184.9">D-</text>
<text x="225" y="181.7" transform="rotate(-90 225 181.7)">#6</text>
<text x="226.6" y="184.9">NC</text>
<text x="228.6" y="181.7" transform="rotate(-90 228.6 181.7)">#7</text>
<text x="232.5" y="184">10</text>
<text x="39.5" y="189.6">R59</text>
<text x="52.1" y="188.5">C44</text>
<text x="57.9" y="186.7">5</text>
<text x="57.9" y="190.3">4</text>
<text x="62.4" y="187.6">GND</text>
<text x="62.4" y="191.2">VIN</text>
<text x="68.5" y="187.6">VOUT</text>
<text x="68.5" y="191.2">VSAG</text>
<text x="76.6" y="186.7">2</text>
<text x="76.6" y="190.3">3</text>
<text x="79.5" y="186.7">1</text>
<text x="79.5" y="190.3">1</text>
<text x="83.9" y="190.2" transform="rotate(-90 83.9 190.2)">+</text>
<text x="83.9" y="186.6" transform="rotate(-90 83.9 186.6)">+</text>
<text x="86.5" y="188.5">33uF</text>
<text x="89.2" y="186.7">2</text>
<text x="89.2" y="190.3">2</text>
<text x="137" y="188.5">GND</text>
<text x="137" y="190.3">VDD</text>
<text x="138.4" y="186.7">OP</text>
<text x="144.2" y="187.6">2</text>
<text x="144.2" y="189.4">3</text>
<text x="215.6" y="187.6">4</text>
<text x="215.6" y="189.4">5</text>
<text x="220.1" y="186.7">D+</text>
<text x="220.1" y="188.5">ID</text>
<text x="220.1" y="190.3">GND</text>
<text x="226.6" y="188.5">NC</text>
<text x="232.5" y="187.6">11</text>
<text x="1.3" y="192.3">A</text>
<text x="39.5" y="192.8">50R</text>
<text x="47.6" y="195.6">R60</text>
<text x="47.6" y="197.4">150R</text>
<text x="52.1" y="193.9">104</text>
<text x="62.7" y="194.6">NJM2561F1</text>
<text x="82.9" y="193.9">C47</text>
<text x="86.5" y="192.1">33uF</text>
<text x="90.1" y="197.5">CON7</text>
<text x="136.1" y="193">IRM3638</text>
<text x="224.1" y="196.8" transform="rotate(-90 224.1 196.8)">8</text>
<text x="225" y="192.3" transform="rotate(-90 225 192.3)">#8</text>
<text x="227.7" y="196.8" transform="rotate(-90 227.7 196.8)">9</text>
<text x="228.6" y="192.3" transform="rotate(-90 228.6 192.3)">#9</text>
<text x="228.9" y="195.7">USBOTG</text>
<text x="277.1" y="192.3">A</text>
<text x="77.3" y="198.6">R46</text>
<text x="77.3" y="201.8">0R</text>
<text x="91.2" y="200.2">1</text>
<text x="91.2" y="202">2</text>
<text x="91.2" y="203.8">3</text>
<text x="90.1" y="206.5">CON3</text>
<text x="17.1" y="211.9">1</text>
<text x="51.9" y="211.9">2</text>
<text x="86.7" y="211.9">3</text>
<text x="121.5" y="211.9">4</text>
<text x="156.3" y="211.9">5</text>
<text x="191.1" y="211.9">6</text>
<text x="225.9" y="211.9">7</text>
<text x="260.6" y="211.9">8</text>
</g>
<g font-size="1.3">
<text x="137" y="46.4">MICBIAS</text>
<text x="137" y="51.8">MIC</text>
<text x="205.5" y="51.8">SD0_nCD</text>
<text x="205.5" y="53.6">SD0_nWP</text>
<text x="205.5" y="59">SD0_DAT0</text>
<text x="205.5" y="57.2">SD0_DAT1</text>
<text x="154.1" y="60.8">(NC)</text>
<text x="205.5" y="62.6">SD0_CLK</text>
<text x="205.5" y="68">SD0_CMD</text>
<text x="205.5" y="69.8">SD0_DAT3</text>
<text x="33.4" y="74.3">AC97_BITCLK</text>
<text x="33.4" y="76.1">AC97_SYNC</text>
<text x="33.4" y="77.9">AC97_SDI</text>
<text x="205.5" y="73.4">SD0_DAT2</text>
<text x="33.4" y="79.7">AC97_SDO</text>
<text x="33.4" y="81.5">AC97_RSTn</text>
<text x="126.2" y="99.5">HPL</text>
<text x="126.2" y="104.9">HPR</text>
<text x="33.4" y="122.9">MIC</text>
<text x="109.1" y="131.8">MICBIAS</text>
<text x="236.1" y="126.4">GND</text>
<text x="236.1" y="128.2">EINT8</text>
<text x="149.6" y="185.8">EINT12</text>
<text x="201" y="182.2">VBUS</text>
<text x="201" y="184">OTGDM</text>
<text x="201" y="185.8">OTGDP</text>
<text x="28.9" y="190.3">DACOUT0</text>
<text x="201" y="187.6">OTGID</text>
</g>
<g font-size="1.1">
<text x="67.6" y="147.6">QFN48</text>
<text x="42.5" y="174.5" transform="rotate(-90 42.5 174.5)">C0402</text>
</g>
</svg>
